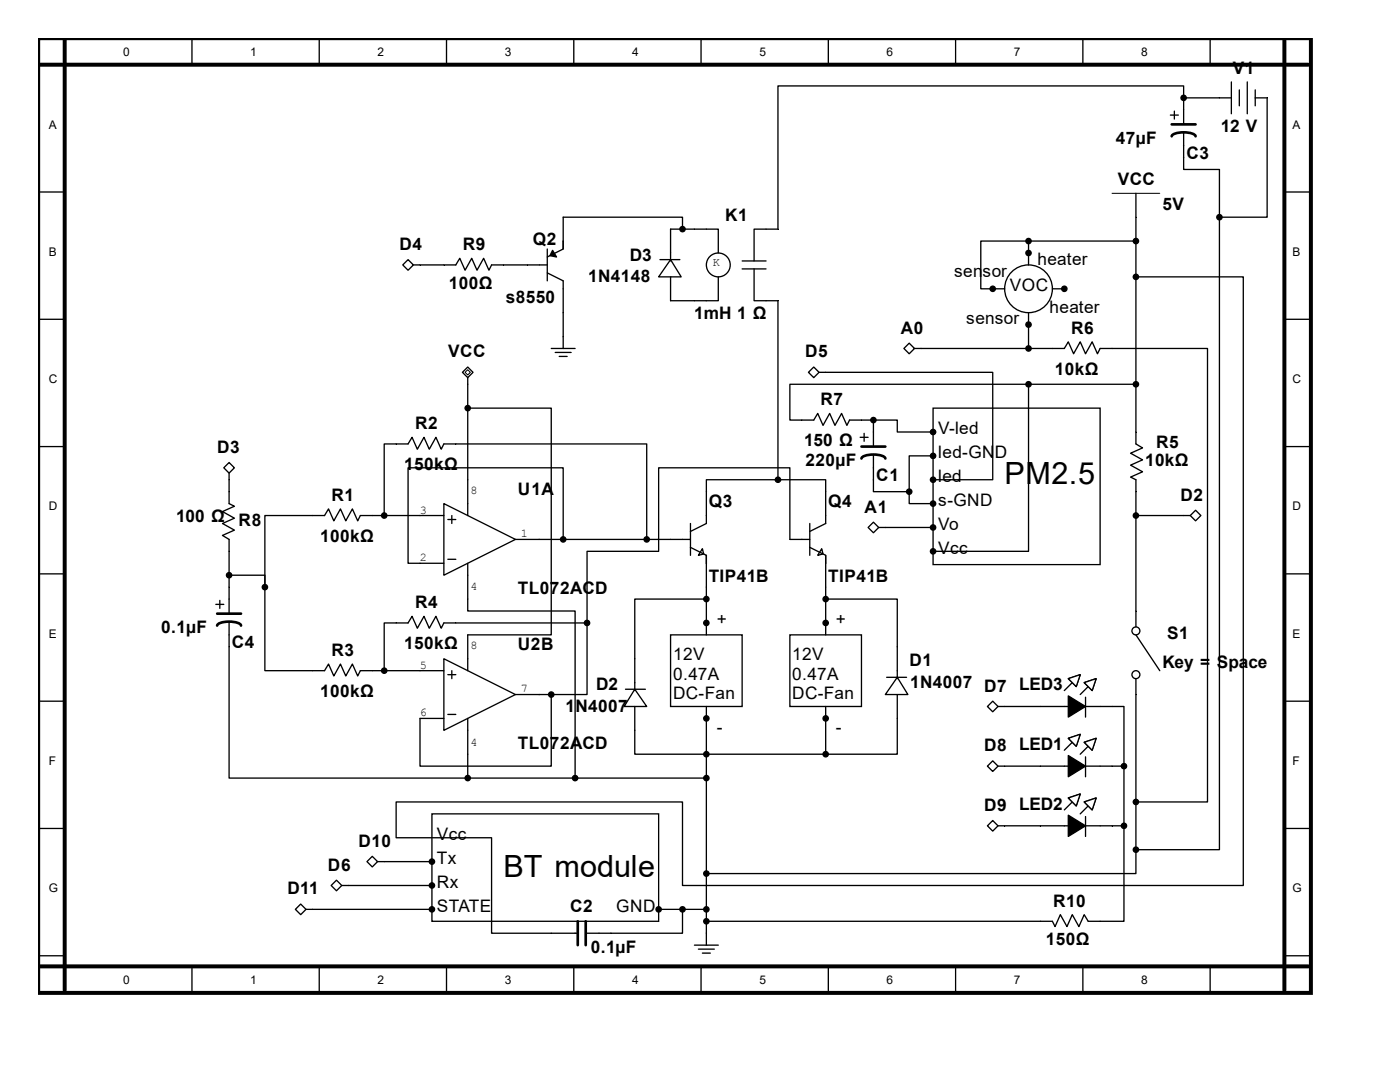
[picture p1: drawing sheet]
<svg xmlns="http://www.w3.org/2000/svg" width="279mm" height="216mm" viewBox="0 0 279 216" stroke-linecap="round" stroke-linejoin="round" font-family="sans-serif">
<path d="M7.6 7.6h254v190.5h-254zM7.6 12.9h253.5M12.9 7.6v190M256.3 7.6v190M7.6 192.8h253.5" fill="none" stroke="#000" stroke-width=".79"/>
<g fill="none" stroke="#000" stroke-width=".26">
<path d="M38.3 7.6v5.3M63.7 7.6v5.3M89.1 7.6v5.3M114.5 7.6v5.3M139.9 7.6v5.3M165.3 7.6v5.3M190.7 7.6v5.3M216.1 7.6v5.3M241.5 7.6v5.3M7.6 38.3h5.3M226.7 38.6v4.7M256.3 38.3h5.3"/>
<path d="M80.4 52.9l1-1.1 1.1 1.1-1.1 1zM82.5 52.9h1.3M105.3 52.9h3.9M109.2 49.7v6.3M109.2 54.5l3.2 1.5v6.4M112.4 48.1v1.6l-3.2 1.6M112.4 43.3v6.4M138.6 45.7h4.8v4.8M143.4 55.2v4.8h-4.8M148.1 52.1h4.8M148.1 53.7h4.8M150.5 53.7v6.3h4.8"/>
<path d="M155.3 45.7h-4.8v6.4M7.6 63.7h5.3M110 69.5h4.8M110.8 70.3h3.2M111.6 71.1h1.6M112.4 67.2v2.3M162.4 73.2l1.1 1.1-1.1 1.1-1.1-1.1zM163.5 74.3h1.3M256.3 63.7h5.3M7.6 89.1h5.3M44.7 93.3l1-1 1.1 1-1.1 1.1zM45.7 94.4v1.3"/>
<path d="M79.1 88.6h2.3l.8-1.3 1.1 2.3 1.3-2.3 1.1 2.3 1.3-2.3 1.1 2.3 .5-1h2.4M93.3 95.7v7.2M256.3 89.1h5.3M7.6 114.5h5.3M62.4 102.9h2.4l.8-1.4 1 2.4 1.3-2.4 1.1 2.4 1.3-2.4 1.1 2.4 .5-1h2.4M83.8 102.9h4.8M83.8 112.4h4.8M88.6 100.5l14.3 7.1-14.3 7.2zM89.4 111.6h1.6M89.4 103.7h1.6M90.2 102.9v1.6M93.3 112.4v7.1"/>
<path d="M102.9 107.6h4.7M136.2 107.6h1.6M137.8 104.5v6.3M141 102.9v1.6l-3.2 1.5M141 110.8v1.6M236.2 102.9h1.3M237.5 102.9l1.1-1.1 1.1 1.1-1.1 1zM256.3 114.5h5.3M7.6 139.9h5.3M83.8 133.8h4.8M88.6 131.4l14.3 7.2-14.3 7.1zM89.4 134.6h1.6"/>
<path d="M90.2 133.8v1.6M93.3 126.7v7.1M102.9 138.6h4.7M198.1 139.9l1.1 1.1-1.1 1-1-1zM226.7 126.7l4.8 7.1M226.7 121.9v3.2M226.7 135.4v3.2M256.3 139.9h5.3M83.8 143.4h4.8M89.4 142.6h1.6M93.3 143.4v7.1M198.1 151.8l1.1 1.1-1.1 1-1-1z"/>
<path d="M199.2 141h1.3M199.2 152.9h1.3M7.6 165.3h5.3M67.2 175.6l1 1.1-1 1-1.1-1zM68.2 176.7h1.3M74.3 170.9l1.1 1-1.1 1.1-1.1-1.1zM75.4 171.9h1.3M198.1 163.7l1.1 1.1-1.1 1-1-1zM199.2 164.8h1.3M256.3 165.3h5.3M7.6 190.7h5.3M38.3 192.8v5.3"/>
<path d="M60 180.4l1.1 1.1-1.1 1-1.1-1zM61.1 181.5h1.3M63.7 192.8v5.3M89.1 192.8v5.3M114.5 192.8v5.3M139.9 192.8v5.3M165.3 192.8v5.3M190.7 192.8v5.3M216.1 192.8v5.3M241.5 192.8v5.3M256.3 190.7h5.3"/>
<circle cx="143.4" cy="52.9" r="2.38"/>
<circle cx="226.7" cy="134.6" r=".79"/>
<circle cx="226.7" cy="125.9" r=".79"/>
</g>
<path d="M110.3 50l.8 1.3-1.4-.3z" fill="#000" stroke="#000" stroke-width=".26"/>
<path d="M221.9 38.6h9.6" fill="none" stroke="#000" stroke-width=".2"/>
<path d="M140.2 109.5l.2 1-1 .3z" fill="#fff" stroke="#000" stroke-width=".26"/>
<g fill="none" stroke="#000" stroke-width=".26">
<path d="M243.4 19.5h2.3M245.7 16.4v6.3M247.3 17.9v3.2M248.9 16.4v6.3M250.5 17.9v3.2M250.5 19.5h2.4M141 98.1v4.8M133.8 107.6h2.4M137.8 109.2l3.2 1.6v6.4M160 107.6h1.6M161.6 104.5v6.3M164.8 102.9v1.6l-3.2 1.5"/>
<path d="M164.8 110.8v1.6M138.6 188.6h4.8M139.4 189.4h3.2M140.2 190.2h1.6M141 186.2v2.4"/>
</g>
<path d="M164 109.5l.3 1-1.1 .3z" fill="#fff" stroke="#000" stroke-width=".26"/>
<path d="M79.1 88.6h-2.4v14.3M91 88.6h38.1v19h4.7M164.8 98.1v4.8M74.3 102.9h9.5M160 107.6h-2.4v-14.3h-26.2v16.7h-14.2v14.3h-28.6l-.5 1.1-1.1-2.4-1.3 2.4-1.1-2.4-1.3 2.4-1.1-2.4-.8 1.3h-4.7v9.5M161.6 109.2l3.2 1.6v6.4M62.4 133.8h2.4l.8-1.3 1 2.4 1.3-2.4 1.1 2.4 1.3-2.4 1.1 2.4 .5-1.1h11.9M177 135.1h3.9M179.1 135.1v3.5" fill="none" stroke="#000" stroke-width=".26"/>
<g fill="#000" stroke="#000" stroke-width=".26">
<circle cx="76.7" cy="102.9" r=".53"/>
<circle cx="129.1" cy="107.6" r=".53"/>
<circle cx="76.7" cy="133.8" r=".53"/>
<circle cx="117.2" cy="124.3" r=".53"/>
</g>
<path d="M179.1 135.1l2.1 3.5h-4.5z" fill="#fff" stroke="#000" stroke-width=".26"/>
<path d="M124.8 137.5h4M126.7 137.5v3.5M179.1 129.1v6.3M179.1 138.6v4.8" fill="none" stroke="#000" stroke-width=".26"/>
<path d="M126.7 137.5l2.4 3.5h-4.5z" fill="#fff" stroke="#000" stroke-width=".26"/>
<path d="M131.7 51.8h4M133.8 51.8v3.4M126.7 131.4v6.4M126.7 141v4.7" fill="none" stroke="#000" stroke-width=".26"/>
<path d="M133.8 51.8l2.1 3.4h-4.5z" fill="#fff" stroke="#000" stroke-width=".26"/>
<path d="M133.8 45.7v6.4M133.8 55.2v4.8h4.8M92.3 74.3l1-1.1 1.1 1.1-1.1 1.1zM155.3 60v35.7M155.3 95.7h9.5v2.4M155.3 95.7h-14.3v2.4M107.6 107.6h21.5M112.4 107.6v-14.3h-31v19.1h2.4M107.6 138.6h2.4M110 138.6v14.3h-26.2v-9.5M117.2 124.3v14.3h-7.2M126.7 145.7v4.8h14.3" fill="none" stroke="#000" stroke-width=".26"/>
<g fill="#000" stroke="#000" stroke-width=".26">
<circle cx="155.3" cy="95.7" r=".53"/>
<circle cx="112.4" cy="107.6" r=".53"/>
<circle cx="110" cy="138.6" r=".53"/>
<circle cx="141" cy="150.5" r=".53"/>
</g>
<path d="M92.8 74.3l.5-.5 .6 .5-.6 .5z" fill-rule="evenodd" fill="#fff" stroke="#000" stroke-width=".2"/>
<g fill="none" stroke="#000" stroke-width=".26">
<path d="M236.2 19.5v-2.4h-80.9v28.6M236.2 19.5h.1M236.2 19.5v5.3M236.2 19.5h7.2M252.9 19.5v23.8h-9.5M233.6 23h1.6M234.4 22.2v1.6M236.2 26.4v7.4h7.2v9.5M112.4 43.3h23.8v2.4M133.8 45.7h4.8M205.3 48.1h-9.6v9.5h4.8M205.3 48.1v4.8"/>
<path d="M205.3 48.1h21.4M210 57.6h2.4M226.7 55.2h21.4v121.5h-111.9v-16.7h-57.1v7.2h19v19h17.2M226.7 43.3v45.3l1.3 .8-2.4 1 2.4 1.4-2.4 1 2.4 1.3-2.4 1.1 1.1 .5v26.2M243.4 43.3v126.2h-16.7M93.3 75.4v20.3M112.4 62.4v4.8M164.8 74.3h33.3v21.4h-11.9M181.5 68.5l1 1-1 1.1-1.1-1.1zM182.5 69.5h29.9l.8-1.3 1.1 2.4 1.3-2.4 1 2.4 1.4-2.4 1 2.4 .6-1.1h21.4v90.5h-14.3M205.3 76.7h-47.7v7.1h4.8l.8-1.3 1.1 2.4 1.3-2.4 1 2.4 1.4-2.4 1 2.4 .5-1.1h4.8M205.3 76.7v33.3h-19.1"/>
<path d="M205.3 62.4v7.1M205.3 76.7h21.4M45.7 95.7v4.8l1.1 .5-2.4 1.1 2.4 1.3-2.4 1.1 2.4 1.3-2.4 1 1.3 .8v14.8M93.3 81.4h16.7v45.3h-16.7M171.7 87.3h1.5M172.5 86.5v1.6M174.3 90.7v7.4h7.2M174.3 83.8h4.8v2.4h7.1M174.3 83.8v5.3M181.5 98.1v2.4h4.7M186.2 81.4h33.4v31.3h-33.4zM186.2 91h-4.7v7.1"/>
<path d="M43.9 119.8v1.6M45.7 114.8h7.2v2.4M52.9 117.2v16.6h9.5M62.4 102.9h-9.5v14.3M93.3 119.5v2.4h21.5v33.4M174.3 104.2l1.1 1.1-1.1 1-1.1-1zM175.4 105.3h10.8M226.7 102.9h9.5M43.1 120.6h1.6M45.7 124v31.3h47.6M226.7 138.6v30.9M93.3 150.5v4.8"/>
<path d="M93.3 155.3h47.7M141 150.5v31h-9.6M212.4 152.9h7.2M213.2 147.3l2.4-.8-.8 2.4zM214 148.1l-1.6 1.6M216.4 148.1l2.4-.8-.8 2.4zM216.6 151v4M217.2 148.9l-1.6 1.6M69.5 176.7h16.7M76.7 171.9h9.5M86.2 162.4h45.2v21.4h-45.2zM226.7 169.5v4.8h-85.7"/>
<path d="M62.4 181.5h23.8M136.2 181.5v4.7h-19.3"/>
<circle cx="205.3" cy="57.6" r="4.8"/>
</g>
<g fill="#000" stroke="#000" stroke-width=".26">
<path d="M213.2 150.8l3.4 2.1-3.4 2.1z"/>
<circle cx="236.2" cy="19.5" r=".53"/>
<circle cx="136.2" cy="45.7" r=".53"/>
<circle cx="198.1" cy="57.6" r=".53"/>
<circle cx="205.3" cy="48.1" r=".53"/>
<circle cx="205.3" cy="50.5" r=".53"/>
<circle cx="212.4" cy="57.6" r=".53"/>
<circle cx="226.7" cy="48.1" r=".53"/>
<circle cx="226.7" cy="55.2" r=".53"/>
<circle cx="243.4" cy="43.3" r=".53"/>
<circle cx="205.3" cy="69.5" r=".53"/>
<circle cx="205.3" cy="76.7" r=".53"/>
<circle cx="205.3" cy="64.8" r=".53"/>
<circle cx="226.7" cy="76.7" r=".53"/>
<circle cx="93.3" cy="81.4" r=".53"/>
<circle cx="174.3" cy="83.8" r=".53"/>
<circle cx="181.5" cy="98.1" r=".53"/>
<circle cx="186.2" cy="86.2" r=".53"/>
<circle cx="186.2" cy="95.7" r=".53"/>
<circle cx="186.2" cy="91" r=".53"/>
<circle cx="45.7" cy="114.8" r=".53"/>
<circle cx="52.9" cy="117.2" r=".53"/>
<circle cx="186.2" cy="100.5" r=".53"/>
<circle cx="186.2" cy="105.3" r=".53"/>
<circle cx="186.2" cy="110" r=".53"/>
<circle cx="226.7" cy="102.9" r=".53"/>
<circle cx="93.3" cy="155.3" r=".53"/>
<circle cx="114.8" cy="155.3" r=".53"/>
<circle cx="141" cy="155.3" r=".53"/>
<circle cx="86.2" cy="171.9" r=".53"/>
<circle cx="86.2" cy="176.7" r=".53"/>
<circle cx="141" cy="174.3" r=".53"/>
<circle cx="226.7" cy="160" r=".53"/>
<circle cx="226.7" cy="169.5" r=".53"/>
<circle cx="86.2" cy="181.5" r=".53"/>
<circle cx="131.4" cy="181.5" r=".53"/>
<circle cx="136.2" cy="181.5" r=".53"/>
<circle cx="141" cy="181.5" r=".53"/>
</g>
<path d="M233.8 27.2a2.44 2.44 0 0 1 2.4-.8l1.2 .1a1.27 1.27 0 0 1 1.2 .7M233.8 24.8h4.8M171.9 91.5a2.44 2.44 0 0 1 2.4-.8l1.2 .1a1.27 1.27 0 0 1 1.2 .7M171.9 89.1h4.8M43.3 124.8a2.44 2.44 0 0 1 2.4-.8l1.2 .1a1.27 1.27 0 0 1 1.2 .7M43.3 122.4h4.8M115.3 183.8v4.8M116.9 183.8v4.8" fill="none" stroke="#000" stroke-width=".53"/>
<g fill="#fff" stroke="#000" stroke-width=".26">
<path d="M213.2 147.3l2.4-.8-.8 2.4z"/>
<path d="M216.4 148.1l2.4-.8-.8 2.4z"/>
</g>
<path d="M207.6 152.9h4.8M213.2 159.2l2.4-.8-.8 2.4zM219.6 152.9h2.3M212.4 164.8h7.2M214 160l-1.6 1.6M216.4 160l2.4-.8-.8 2.4zM216.6 162.9v4M217.2 160.8l-1.6 1.6" fill="none" stroke="#000" stroke-width=".26"/>
<path d="M213.2 162.7l3.4 2.1-3.4 2.1z" fill="#000" stroke="#000" stroke-width=".26"/>
<g fill="#fff" stroke="#000" stroke-width=".26">
<path d="M213.2 159.2l2.4-.8-.8 2.4z"/>
<path d="M216.4 160l2.4-.8-.8 2.4z"/>
</g>
<path d="M213.2 135.4l2.4-.8-.8 2.4zM214 136.2l-1.6 1.6M216.4 136.2l2.4-.8-.8 2.4zM216.6 139.1v4M217.2 137l-1.6 1.6M212.4 141h7.2M207.6 164.8h4.8M219.6 164.8h2.3" fill="none" stroke="#000" stroke-width=".26"/>
<path d="M213.2 138.9l3.4 2.1-3.4 2.1z" fill="#000" stroke="#000" stroke-width=".26"/>
<g fill="#fff" stroke="#000" stroke-width=".26">
<path d="M213.2 135.4l2.4-.8-.8 2.4z"/>
<path d="M216.4 136.2l2.4-.8-.8 2.4z"/>
</g>
<g fill="none" stroke="#000" stroke-width=".26">
<path d="M83.8 52.9h7.2l.8-1.4 1 2.4 1.3-2.4 1.1 2.4 1.3-2.4 1.1 2.4 .5-1h7.2M141 119.5h-14.3v11.9M141 117.2v9.5M164.8 119.5h14.3v9.6M164.8 117.2v9.5M133.8 126.7h14.3v14.3h-14.3zM157.6 126.7h14.3v14.3h-14.3zM141 141v9.5h23.8M164.8 141v9.5M179.1 143.4v7.1h-14.3M200.5 141h11.9M200.5 152.9h7.1"/>
<path d="M219.6 141h4.7v11.9M221.9 152.9h2.4M224.3 152.9v11.9M200.5 164.8h7.1M221.9 164.8h2.4M224.3 164.8v19h-7.1l-.8-1.3-1.1 2.4-1.3-2.4-1.1 2.4-1.3-2.4-1 2.4-.6-1.1h-69M141 181.5v4.7"/>
</g>
<g fill="#000" stroke="#000" stroke-width=".26">
<circle cx="141" cy="119.5" r=".53"/>
<circle cx="164.8" cy="119.5" r=".53"/>
<circle cx="141" cy="124.3" r=".53"/>
<circle cx="164.8" cy="124.3" r=".53"/>
<circle cx="141" cy="143.4" r=".53"/>
<circle cx="164.8" cy="143.4" r=".53"/>
<circle cx="164.8" cy="150.5" r=".53"/>
<circle cx="224.3" cy="152.9" r=".53"/>
<circle cx="224.3" cy="164.8" r=".53"/>
<circle cx="141" cy="183.8" r=".53"/>
</g>
<g font-size="6.1">
<text x="200.4" y="96.5">PM2.5</text>
<text x="100.5" y="175">BT module</text>
</g>
<g font-size="3.4">
<text x="246" y="14.7">V1</text>
<text x="222.7" y="28.7">47µF</text>
<text x="243.6" y="26.4">12 V</text>
<text x="236.8" y="31.7">C3</text>
<text x="223.1" y="37">VCC</text>
<text x="232" y="42">5V</text>
<text x="144.7" y="44.1">K1</text>
<text x="79.7" y="49.9">D4</text>
<text x="92.4" y="49.9">R9</text>
<text x="106.3" y="48.9">Q2</text>
<text x="125.7" y="52">D3</text>
<text x="207.1" y="52.8">heater</text>
<text x="89.6" y="57.6">100Ω</text>
<text x="117.4" y="56.3">1N4148</text>
<text x="190.4" y="55.2">sensor</text>
<text x="201.5" y="58.1">VOC</text>
<text x="101" y="60.5">s8550</text>
<text x="138.6" y="63.7">1mH 1 Ω</text>
<text x="192.8" y="64.7">sensor</text>
<text x="209.5" y="62.4">heater</text>
<text x="89.5" y="71.3">VCC</text>
<text x="160.7" y="71.3">D5</text>
<text x="179.7" y="66.6">A0</text>
<text x="213.7" y="66.6">R6</text>
<text x="210.5" y="74.8">10kΩ</text>
<text x="163.7" y="80.9">R7</text>
<text x="82.8" y="85.6">R2</text>
<text x="160.5" y="89.1">150 Ω</text>
<text x="187.2" y="86.7">V-led</text>
<text x="230.7" y="89.3">R5</text>
<text x="43.3" y="90.4">D3</text>
<text x="80.6" y="93.8">150kΩ</text>
<text x="160.8" y="93">220µF</text>
<text x="174.9" y="95.9">C1</text>
<text x="187.2" y="91.4">led-GND</text>
<text x="228.5" y="93">10kΩ</text>
<text x="66.2" y="99.9">R1</text>
<text x="103.3" y="98.8">U1A</text>
<text x="141.4" y="101.2">Q3</text>
<text x="165.3" y="101.2">Q4</text>
<text x="187.2" y="96.2">led</text>
<text x="187.2" y="101">s-GND</text>
<text x="235.6" y="99.9">D2</text>
<text x="35.1" y="104.1">100 Ω</text>
<text x="47.6" y="104.9">R8</text>
<text x="172.6" y="102.3">A1</text>
<text x="187.2" y="105.7">Vo</text>
<text x="63.9" y="108.1">100kΩ</text>
<text x="187.2" y="110.5">Vcc</text>
<text x="103.3" y="118.4">TL072ACD</text>
<text x="141.4" y="116">TIP41B</text>
<text x="165.3" y="116">TIP41B</text>
<text x="82.8" y="121.3">R4</text>
<text x="143.1" y="124.8">+</text>
<text x="166.8" y="124.8">+</text>
<text x="32.2" y="126.4">0.1µF</text>
<text x="46.3" y="129.3">C4</text>
<text x="66.2" y="130.9">R3</text>
<text x="80.6" y="129.5">150kΩ</text>
<text x="103.3" y="129.8">U2B</text>
<text x="134.3" y="131.7">12V</text>
<text x="158.1" y="131.7">12V</text>
<text x="232.9" y="127.4">S1</text>
<text x="119" y="137.8">D2</text>
<text x="134.3" y="135.6">0.47A</text>
<text x="158.1" y="135.6">0.47A</text>
<text x="181.5" y="133">D1</text>
<text x="181.7" y="137.2">1N4007 D7</text>
<text x="203.4" y="137.8">LED3</text>
<text x="232" y="133.2">Key = Space</text>
<text x="63.9" y="139.1">100kΩ</text>
<text x="112.9" y="142">1N4007</text>
<text x="134.3" y="139.5">DC-Fan</text>
<text x="158.1" y="139.5">DC-Fan</text>
<text x="103.3" y="149.4">TL072ACD</text>
<text x="143.1" y="146.2">-</text>
<text x="166.8" y="146.2">-</text>
<text x="196.4" y="149.9">D8</text>
<text x="203.4" y="149.6">LED1</text>
<text x="196.4" y="161.8">D9</text>
<text x="203.4" y="161.5">LED2</text>
<text x="87.2" y="167.6">Vcc</text>
<text x="65.4" y="173.7">D6</text>
<text x="71.5" y="169">D10</text>
<text x="87.2" y="172.4">Tx</text>
<text x="57.4" y="178.5">D11</text>
<text x="87.2" y="177.2">Rx</text>
<text x="87.2" y="181.9">STATE</text>
<text x="113.8" y="181.9">C2</text>
<text x="123" y="181.9">GND</text>
<text x="210.2" y="180.9">R10</text>
<text x="117.9" y="190.1">0.1µF</text>
<text x="208.7" y="188.6">150Ω</text>
</g>
<g font-size="2.4">
<text x="24.6" y="11.1">0</text>
<text x="50" y="11.1">1</text>
<text x="75.4" y="11.1">2</text>
<text x="100.8" y="11.1">3</text>
<text x="126.2" y="11.1">4</text>
<text x="151.6" y="11.1">5</text>
<text x="177" y="11.1">6</text>
<text x="202.4" y="11.1">7</text>
<text x="227.8" y="11.1">8</text>
<text x="9.7" y="25.7">A</text>
<text x="257.9" y="25.7">A</text>
<text x="9.7" y="51.1">B</text>
<text x="142.3" y="53">K</text>
<text x="257.9" y="51.1">B</text>
<text x="9.7" y="76.5">C</text>
<text x="257.9" y="76.5">C</text>
<text x="9.7" y="101.9">D</text>
<text x="93.9" y="98.5">8</text>
<text x="257.9" y="101.9">D</text>
<text x="83.8" y="102.5">3</text>
<text x="103.9" y="107.2">1</text>
<text x="83.8" y="112">2</text>
<text x="93.9" y="117.8">4</text>
<text x="9.7" y="127.3">E</text>
<text x="93.9" y="129.5">8</text>
<text x="257.9" y="127.3">E</text>
<text x="83.8" y="133.4">5</text>
<text x="83.8" y="143">6</text>
<text x="103.9" y="138.2">7</text>
<text x="93.9" y="148.8">4</text>
<text x="9.7" y="152.7">F</text>
<text x="257.9" y="152.7">F</text>
<text x="9.7" y="178.1">G</text>
<text x="257.9" y="178.1">G</text>
<text x="24.6" y="196.3">0</text>
<text x="50" y="196.3">1</text>
<text x="75.4" y="196.3">2</text>
<text x="100.8" y="196.3">3</text>
<text x="126.2" y="196.3">4</text>
<text x="151.6" y="196.3">5</text>
<text x="177" y="196.3">6</text>
<text x="202.4" y="196.3">7</text>
<text x="227.8" y="196.3">8</text>
</g>
</svg>
